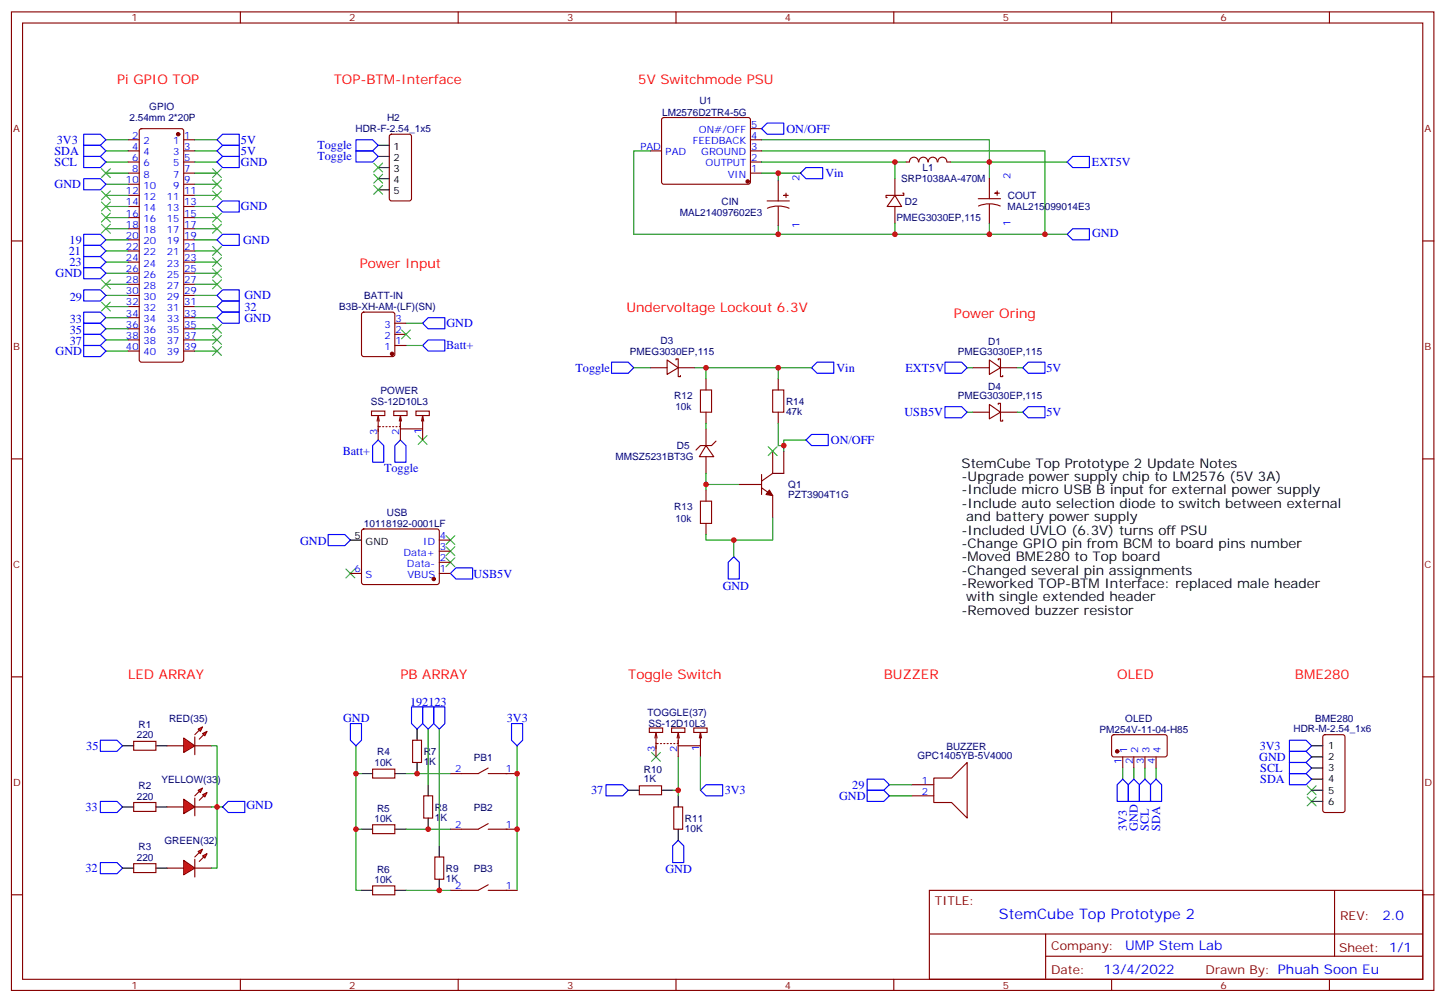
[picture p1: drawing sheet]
<svg xmlns="http://www.w3.org/2000/svg" width="459mm" height="318mm" viewBox="0 0 459 318" stroke-linecap="round" stroke-linejoin="round" font-family="sans-serif">
<g fill="none" stroke="#870000" stroke-width=".35">
<path d="M3.6 3.8h451.6v310.4h-451.6zM7.2 7.3h444.5v303.4h-444.5zM76.3 3.8v3.5M145.5 3.8v3.5M214.6 3.8v3.5M283.7 3.8v3.5M352.9 3.8v3.5M422 3.8v3.5M40.7 44.3h3.5M40.7 47.9h3.5M40.7 51.4h3.5M40.7 54.9h3.5"/>
<path d="M40.7 58.5h3.5M44.4 41l.5-.2h12.7l.5 .2 .2 .5v72.7l-.2 .5-.5 .2h-12.7l-.5-.2-.2-.5v-72.7zM58.3 44.3h3.5M58.3 47.9h3.5M58.3 51.4h3.5M58.3 54.9h3.5M58.3 58.5h3.5M3.6 76.4h3.6M40.7 62h3.5M40.7 65.5h3.5M40.7 69h3.5M40.7 72.6h3.5"/>
<path d="M40.7 76.1h3.5M40.7 79.6h3.5M58.3 62h3.5M58.3 65.5h3.5M58.3 69h3.5M58.3 72.6h3.5M58.3 76.1h3.5M58.3 79.6h3.5M451.7 76.4h3.5M40.7 97.3h3.5M40.7 93.7h3.5M40.7 90.2h3.5"/>
<path d="M40.7 86.7h3.5M40.7 83.1h3.5M58.3 97.3h3.5M58.3 93.7h3.5M58.3 90.2h3.5M58.3 86.7h3.5M58.3 83.1h3.5M40.7 111.4h3.5M40.7 107.8h3.5M40.7 104.3h3.5M40.7 100.8h3.5M58.3 111.4h3.5"/>
<path d="M58.3 107.8h3.5M58.3 104.3h3.5M58.3 100.8h3.5M3.6 145.6h3.6M451.7 145.6h3.5M3.6 214.7h3.6M451.7 214.7h3.5M213.9 256h2.8v7.1h-2.8zM3.6 283.9h3.6M295 282.5h156.7v28.2h-156.7zM295.1 296.3h156.4M331.9 296.3v14.1"/>
<path d="M423.7 282.5v20.9M451.7 283.9h3.5M76.3 310.7v3.5M145.5 310.7v3.5M214.6 310.7v3.5M283.7 310.7v3.5M331.9 303.4h119.6M352.9 310.7v3.5M422 310.7v3.5"/>
</g>
<path d="M67.5 71.2l2.8 2.8M67.5 67.6l2.8 2.8M67.5 60.6l2.8 2.8M67.5 78.2l2.8 2.8M70.3 71.2l-2.8 2.8M70.3 67.6l-2.8 2.8M70.3 60.6l-2.8 2.8M70.3 78.2l-2.8 2.8M67.5 81.7l2.8 2.9M70.3 81.7l-2.8 2.9M206.8 238.7l2.9 2.8M209.7 238.7l-2.9 2.8" fill="none" stroke="#3c3" stroke-width=".35"/>
<path d="M26.6 99h5.3l1.7 1.8-1.7 1.8h-5.3zM26.6 102.6h5.3l1.7 1.7-1.7 1.8h-5.3zM26.6 106.1h5.3l1.7 1.7-1.7 1.8h-5.3zM134.2 109.6l1.7-1.8h5.3v3.6h-5.3zM70.7 256l1.7-1.8h5.3v3.6h-5.3zM192.4 249h5.3l1.7 1.7-1.7 1.8h-5.3zM222.4 250.7l1.7-1.7h5.3v3.5h-5.3zM213.5 268.4l1.8-1.8 1.8 1.8v5.2h-3.6z" fill="none" stroke="#00f" stroke-width=".35"/>
<path d="M215.3 252.5v3.5M215.3 263.1v3.5" fill="none" stroke="#000" stroke-width=".35"/>
<circle cx="56.6" cy="42.6" r=".53" fill="#870000" stroke="#870000" stroke-width=".35"/>
<g fill="#f00" stroke="#870000" stroke-width=".35">
<path d="M58.3 234.1l3.5 2.5-3.5 2.1z"/>
<path d="M61.8 233.8v5.6z"/>
</g>
<g fill="#870000" stroke="#870000" stroke-width=".35">
<path d="M61.8 233.1l1.5-1.4z"/>
<path d="M63.3 234.5l1.4-1.4z"/>
</g>
<g fill="#f00" stroke="#870000" stroke-width=".35">
<path d="M62.9 231.3l1.4-.7-.7 1.4z"/>
<path d="M64.3 232.7l1.4-.7-.7 1.4z"/>
</g>
<path d="M53 236.6h5.3M61.8 236.6h5.3" fill="none" stroke="#870000" stroke-width=".35"/>
<g fill="#f00" stroke="#870000" stroke-width=".35">
<path d="M58.3 253.5l3.5 2.5-3.5 2.1z"/>
<path d="M61.8 253.2v5.6z"/>
</g>
<g fill="#870000" stroke="#870000" stroke-width=".35">
<path d="M61.8 252.5l1.5-1.4z"/>
<path d="M64.7 252.5l-1.4 1.4z"/>
</g>
<g fill="#f00" stroke="#870000" stroke-width=".35">
<path d="M62.9 250.7l1.4-.7-.7 1.4z"/>
<path d="M64.3 252.1l1.4-.7-.7 1.4z"/>
</g>
<path d="M53 256h5.3M61.8 256h5.3" fill="none" stroke="#870000" stroke-width=".35"/>
<g fill="#f00" stroke="#870000" stroke-width=".35">
<path d="M58.3 272.9l3.5 2.5-3.5 2.1z"/>
<path d="M61.8 272.6v5.6z"/>
</g>
<g fill="#870000" stroke="#870000" stroke-width=".35">
<path d="M61.8 271.9l1.5-1.4z"/>
<path d="M63.3 273.3l1.4-1.4z"/>
</g>
<g fill="#f00" stroke="#870000" stroke-width=".35">
<path d="M62.9 270.1l1.4-.7-.7 1.4z"/>
<path d="M64.3 271.5l1.4-.7-.7 1.4z"/>
</g>
<g fill="none" stroke="#870000" stroke-width=".35">
<path d="M210.2 37.5l.5-.2h26.8l.5 .2 .2 .5v20l-.7 .5-27.1-.1-.4-.7v-19.7zM123.8 42.8l.5-.2h5.6l.7 .4v20l-.4 .7h-5.9l-.7-.4v-20zM206.5 47.9h3.5M238.2 54.9h3.6M238.2 51.4h3.6M238.2 47.9h3.6M238.2 44.3h3.6M238.2 40.8h3.6M247.1 57.4v6.3M284.1 56.7v5.3M287.6 51.4h1.1M288.7 51.4a1.41 1.41 0 0 1 1.4-1.5 1.41 1.41 0 0 1 1.4 1.5"/>
<path d="M291.7 51.4a1.41 1.41 0 0 1 1.4-1.5 1.41 1.41 0 0 1 1.4 1.5M294.7 51.4a1.41 1.41 0 0 1 1.4-1.5 1.41 1.41 0 0 1 1.4 1.5M297.7 51.4a1.41 1.41 0 0 1 1.5-1.5 1.41 1.41 0 0 1 1.4 1.5M300.7 51.4h1M314.1 56.7v6.3M243.5 63.7h7.1M243.6 66.1a8.7 8.7 0 0 1 6.9 0M247.1 65.5v6M249.5 62h-.7h.7v.7M249.5 61.3v.7h.7M284.1 62l2.1 3.5h-4.6zM284.1 65.5v5.3"/>
<path d="M286.6 61.3h.3v.7h-5.6v.7h.3M310.6 63h7M310.6 65.4a8.7 8.7 0 0 1 6.9 0M314.1 64.8v6M316.5 60.6v.7h.8M316.5 61.3h-.7h.7v.7M115 99.2l.5-.2h9.1l.5 .2 .2 .5v12.7l-.2 .5-.5 .2h-9.1l-.5-.2-.2-.5v-12.7zM125.3 109.6h3.6M125.3 106.1h3.6M125.3 102.6h3.6M206.5 116.7h5.3M211.8 114.2l3.5 2.5-3.5 2.1z"/>
<path d="M214.6 114.2v-.4h.7v5.7h.7v-.4M215.3 116.7h5.3M308.8 116.7h5.3M314.1 114.2l3.5 2.5-3.5 2.1zM316.9 114.2v-.4h.7v5.7h.7v-.4M317.6 116.7h5.3M117.9 130.4h4.3v1.4h-4.3zM119.7 133.6l.4-1.8 .3 1.8M120.1 132.5v2.9h.7M120.1 135.2v4.4M121.5 135.4h.3M122.5 135.4h.4"/>
<path d="M123.6 135.4h.3M124.6 135.4h.4M125 130.4h4.2v1.4h-4.2zM125.7 135.4h.3M126.8 133.6l.3-1.8 .4 1.8M127.1 132.5v2.9h-.3M127.1 134.3v5.3M132 130.4h4.3v1.4h-4.3zM134.2 131.8v4.3h-7.1M134.2 136.1v3.5M134.2 131.8l-.4 1.8M134.2 131.8l.3 1.8"/>
<path d="M224.1 120.2v3.5M224.1 130.8v3.5M224.1 136.1v5.3M227.3 139.9l-1.4 1.5h-3.5l-1.5 1.4M247.1 120.2v3.5M247.1 130.8v3.5M308.8 130.8h5.3M314.1 128.3l3.5 2.5-3.5 2.1zM316.9 128.3v-.3h.7v5.6h.7v-.4M317.6 130.8h5.3M224.1 141.4l2.5 3.5h-4.6zM224.1 144.9v5.3"/>
<path d="M224.1 155.5v3.5M234.7 153.7h7.1M241.8 154.8l3.5 2.4v7.1M241.8 150.5v6.4M245.3 143.1v7.1l-3.5 2.4M248.8 143.1v7.1M115 168l.5-.2h23.2l.5 .2 .3 .5-.1 16.5-.7 .5-23.5-.1-.4-.7v-16.2zM139.5 171.3h3.5M139.5 174.9h3.5M139.5 178.4h3.5M224.1 166.1v3.5M111.2 181.9h3.6"/>
<path d="M139.5 181.9h3.5M42.4 235.2h7.1v2.8h-7.1zM131 234.8h2.8v7.1h-2.8zM206.1 231h4.3v1.4h-4.3zM207.9 234.1l.3-1.7 .4 1.7M208.2 233.1v2.8h.8M208.2 235.7v4.4M209.7 235.9h.3M210.7 235.9h.4M211.8 235.9h.3M212.8 235.9h.4M213.2 231h4.2v1.4h-4.2z"/>
<path d="M213.9 235.9h.3M214.9 234.1l.4-1.7 .4 1.7M215.3 233.1v2.8h-.4M215.3 234.8v5.3M220.2 231h4.3v1.4h-4.3zM222.4 232.4v4.2h-7.1M222.4 236.6v3.5M222.4 232.4l-.4 1.7M222.4 232.4l.3 1.7M353.1 233.3l.5-.2h16.5l.4 .7v5.9l-.7 .4h-16.5l-.4-.7v-5.6zM420.1 233.3l.5-.2h5.7l.6 .4 .1 23.6-.5 .6-5.9 .1-.6-.5-.1-23.5zM42.4 254.6h7.1v2.8h-7.1z"/>
<path d="M118.3 244h7v2.8h-7zM134.5 252.5h2.8v7h-2.8zM155 243.7l-3.2 1.7h-8.8M155 245.4h9.1M203 249.3h7v2.8h-7zM289.4 249h7M289.4 252.5h7M296.4 246.8h5.7l4.9-4.9v17.6l-4.9-4.9h-5.7zM356.4 240.1v3.6M359.9 240.1v3.6M363.5 240.1v3.6M367 240.1v3.6"/>
<path d="M42.4 274h7.1v2.8h-7.1zM53 275.4h5.3M61.8 275.4h5.3M118.3 261.7h7v2.8h-7zM138 271.9h2.9v7h-2.9zM155 261.3l-3.2 1.8h-8.8M155 263.1h9.1M118.3 281.1h7v2.8h-7zM155 280.7l-3.2 1.8h-8.8M155 282.5h9.1"/>
</g>
<g fill="#870000" stroke="#870000" stroke-width=".35">
<path d="M244.2 155.5l1.1 1.7-2.1-.3z"/>
<circle cx="354.6" cy="238.4" r=".53"/>
<circle cx="124.5" cy="112.3" r=".53"/>
<circle cx="137.7" cy="183.7" r=".53"/>
<circle cx="237.3" cy="57.6" r=".53"/>
</g>
<g fill="none" stroke="#3c3" stroke-width=".35">
<path d="M32.2 53.5l2.8 2.8M35 53.5l-2.8 2.8M67.5 57l2.8 2.9M67.5 53.5l2.8 2.8M70.3 57l-2.8 2.9M70.3 53.5l-2.8 2.8M118.6 51.8l2.9 2.8M118.6 55.3l2.9 2.8M118.6 58.8l2.9 2.8M121.5 51.8l-2.9 2.8M121.5 55.3l-2.9 2.8M121.5 58.8l-2.9 2.8"/>
<path d="M32.2 71.2l2.8 2.8M32.2 67.6l2.8 2.8M32.2 64.1l2.8 2.8M32.2 60.6l2.8 2.8M35 71.2l-2.8 2.8M35 67.6l-2.8 2.8M35 64.1l-2.8 2.8M35 60.6l-2.8 2.8M32.2 95.8l2.8 2.9M32.2 88.8l2.8 2.8M35 88.8l-2.8 2.8M35 95.8l-2.8 2.9"/>
<path d="M67.5 88.8l2.8 2.8M67.5 85.3l2.8 2.8M70.3 88.8l-2.8 2.8M70.3 85.3l-2.8 2.8M67.5 102.9l2.8 2.8M67.5 106.4l2.8 2.9M67.5 110l2.8 2.8M70.3 102.9l-2.8 2.8M70.3 106.4l-2.8 2.9M70.3 110l-2.8 2.8M127.5 104.7l2.8 2.8M130.3 104.7l-2.8 2.8"/>
<path d="M132.8 138.2l2.8 2.8M135.6 138.2l-2.8 2.8M243.9 141.7l2.8 2.8M246.7 141.7l-2.8 2.8M141.6 177l2.8 2.8M141.6 173.5l2.8 2.8M141.6 169.9l2.8 2.9M144.4 177l-2.8 2.8M144.4 173.5l-2.8 2.8M144.4 169.9l-2.8 2.9M109.8 180.5l2.8 2.8M112.6 180.5l-2.8 2.8"/>
<path d="M415 252.8l2.8 2.9M415 249.3l2.8 2.8M417.8 252.8l-2.8 2.9M417.8 249.3l-2.8 2.8"/>
</g>
<g fill="none" stroke="#008700" stroke-width=".35">
<path d="M33.6 44.3h7.1M33.6 47.9h7.1M33.6 51.4h7.1M33.6 54.9h7.1M33.6 58.5h7.1M61.8 44.3h7.1M61.8 47.9h7.1M61.8 51.4h7.1M61.8 54.9h7.1M61.8 58.5h7.1M206.5 47.9h-5.3v26.4h130.5v-26.4h-89.9M241.8 44.3h72.3v7.1h24.7"/>
<path d="M241.8 51.4h45.8M241.8 54.9h12.3M247.1 54.9v2.5M284.1 51.4v5.3M301.7 51.4h12.4v5.3M33.6 62h7.1M33.6 65.5h7.1M33.6 69h7.1M33.6 72.6h7.1M33.6 76.1h7.1M33.6 79.6h7.1M61.8 62h7.1"/>
<path d="M61.8 65.5h7.1M61.8 69h7.1M61.8 72.6h7.1M61.8 76.1h7.1M61.8 79.6h7.1M247.1 71.5v2.8M284.1 70.8v3.5M314.1 70.8v3.5M331.7 74.3h7.1M33.6 83.1h7.1M33.6 86.7h7.1M33.6 90.2h7.1"/>
<path d="M33.6 93.7h7.1M33.6 97.3h7.1M61.8 83.1h7.1M61.8 86.7h7.1M61.8 90.2h7.1M61.8 93.7h7.1M61.8 97.3h7.1M33.6 100.8h7.1M33.6 104.3h7.1M33.6 107.8h7.1M33.6 111.4h7.1M61.8 100.8h7.1"/>
<path d="M61.8 104.3h7.1M61.8 107.8h7.1M61.8 111.4h7.1M128.9 109.6h5.3M128.9 102.6h5.3M201.2 116.7h5.3M220.6 116.7h3.5v3.5M224.1 116.7h23v3.5M247.1 116.7h10.5M307 116.7h1.8M322.9 116.7h1.8M224.1 134.3v1.8"/>
<path d="M247.1 134.3v7.1h1.7M255.9 139.6h-7.1v3.5M307 130.8h1.8M322.9 130.8h1.8M224.1 150.2v5.3M224.1 153.7h10.6M232.9 171.3v5.3M245.3 164.3v7h-21.2v-1.7M67.1 236.6h1.8v38.8h-1.8M113 236.6v45.9h1.8M135.9 231.3v17.7M139.5 231.3v37.1"/>
<path d="M164.1 236.6v45.9M67.1 256h3.6M113 245.4h1.8M128.9 245.4h14.1M213.5 250.7h1.8M215.3 240.1v12.4M222.4 240.1v10.6M282.3 252.5h7.1M282.3 249h7.1M356.4 243.7v3.5M359.9 243.7v3.5M363.5 243.7v3.5"/>
<path d="M367 243.7v3.5M113 263.1h1.8M128.9 263.1h14.1M128.9 282.5h14.1"/>
</g>
<g fill="none" stroke="#00f" stroke-width=".35">
<path d="M26.6 49.6h5.3l1.7 1.8-1.7 1.8h-5.3zM26.6 46.1h5.3l1.7 1.8-1.7 1.7h-5.3zM26.6 42.6h5.3l1.7 1.7-1.7 1.8h-5.3zM26.6 56.7h5.3l1.7 1.8-1.7 1.7h-5.3zM70.7 42.6h5.3v3.5h-5.3l-1.8-1.8zM70.7 46.1h5.3v3.5h-5.3l-1.8-1.7zM70.7 49.6h5.3v3.6h-5.3l-1.8-1.8zM113 44.3h5.3l1.8 1.8-1.8 1.8h-5.3zM113 47.9h5.3l1.8 1.7-1.8 1.8h-5.3zM241.8 40.8l1.7-1.7h5.3v3.5h-5.3zM255.9 53.2h5.3v3.5h-5.3l-1.8-1.8zM340.5 49.6h5.3v3.6h-5.3l-1.7-1.8z"/>
<path d="M26.6 77.9h5.3l1.7 1.7-1.7 1.8h-5.3zM26.6 74.3h5.3l1.7 1.8-1.7 1.8h-5.3zM68.9 65.5l1.8-1.8h5.3v3.6h-5.3zM68.9 76.1l1.8-1.8h5.3v3.6h-5.3zM340.5 72.6h5.3v3.5h-5.3l-1.7-1.8zM26.6 81.4h5.3l1.7 1.7-1.7 1.8h-5.3zM26.6 92h5.3l1.7 1.7-1.7 1.8h-5.3zM26.6 84.9h5.3l1.7 1.8-1.7 1.7h-5.3zM68.9 97.3l1.8-1.8h5.3v3.5h-5.3zM68.9 93.7l1.8-1.7h5.3v3.5h-5.3zM70.7 99h5.3v3.6h-5.3l-1.8-1.8zM26.6 109.6h5.3l1.7 1.8-1.7 1.7h-5.3z"/>
<path d="M134.2 102.6l1.7-1.8h5.3v3.5h-5.3zM194.1 114.9h5.3l1.8 1.8-1.8 1.7h-5.3zM257.6 116.7l1.8-1.8h5.3v3.5h-5.3zM300 114.9h5.3l1.7 1.8-1.7 1.7h-5.3zM324.7 116.7l1.7-1.8h5.3v3.5h-5.3zM120.1 139.6l1.7 1.8v5.2h-3.5v-5.2zM127.1 139.6l1.8 1.8v5.2h-3.6v-5.2zM255.9 139.6l1.7-1.8h5.3v3.6h-5.3zM300 129h5.3l1.7 1.8-1.7 1.7h-5.3zM324.7 130.8l1.7-1.8h5.3v3.5h-5.3zM104.2 169.6h5.3l1.7 1.7-1.7 1.8h-5.3zM232.9 176.6l1.8 1.8v5.3h-3.5v-5.3z"/>
<path d="M143 181.9l1.7-1.7h5.3v3.5h-5.3zM31.9 234.8h5.2l1.8 1.8-1.8 1.8h-5.2zM111.2 229.6h3.6v5.2l-1.8 1.8-1.8-1.8zM130.6 224.3h3.6v5.3l-1.8 1.7-1.8-1.7zM134.2 224.3h3.5v5.3l-1.8 1.7-1.7-1.7zM137.7 224.3h3.5v5.3l-1.7 1.7-1.8-1.7zM162.4 229.6h3.5v5.2l-1.8 1.8-1.7-1.8zM409.3 238.4h5.3l1.8 1.7-1.8 1.8h-5.3zM409.3 234.8h5.3l1.8 1.8-1.8 1.8h-5.3zM31.9 254.2h5.2l1.8 1.8-1.8 1.8h-5.2zM275.3 247.2h5.3l1.7 1.8-1.7 1.7h-5.3zM275.3 250.7h5.3l1.7 1.8-1.7 1.7h-5.3z"/>
<path d="M356.4 247.2l1.8 1.8v5.2h-3.6v-5.2zM358.2 249l1.7-1.8 1.8 1.8v5.2h-3.5zM363.5 247.2l1.7 1.8v5.2h-3.5v-5.2zM367 247.2l1.8 1.8v5.2h-3.6v-5.2zM409.3 245.4h5.3l1.8 1.8-1.8 1.8h-5.3zM409.3 241.9h5.3l1.8 1.8-1.8 1.7h-5.3zM31.9 273.6h5.2l1.8 1.8-1.8 1.8h-5.2z"/>
</g>
<g fill="none" stroke="#000" stroke-width=".35">
<path d="M120.1 46.1h3.5M120.1 49.6h3.5M120.1 53.2h3.5M120.1 56.7h3.5M120.1 60.2h3.5M111.2 171.3h3.6M38.9 236.6h3.5M49.5 236.6h3.5M132.4 231.3v3.5M416.4 236.6h3.5M38.9 256h3.5M49.5 256h3.5"/>
<path d="M114.8 245.4h3.5M125.3 245.4h3.6M132.4 241.9v3.5M135.9 249v3.5M135.9 259.5v3.6M199.4 250.7h3.6M210 250.7h3.5M416.4 250.7h3.5M416.4 240.1h3.5M416.4 243.7h3.5M416.4 247.2h3.5M416.4 254.2h3.5"/>
<path d="M38.9 275.4h3.5M49.5 275.4h3.5M114.8 263.1h3.5M125.3 263.1h3.6M139.5 268.4v3.5M139.5 278.9v3.6M114.8 282.5h3.5M125.3 282.5h3.6"/>
</g>
<path d="M222.4 123.7h3.5v7.1h-3.5zM245.3 123.7h3.5v7.1h-3.5zM222.4 159h3.5v7.1h-3.5z" fill="none" stroke="#a10000" stroke-width=".35"/>
<path d="M245.3 150.2h3.5" fill="none" stroke="#600" stroke-width=".35"/>
<g fill="#c00">
<circle cx="68.9" cy="256" r=".88"/>
<circle cx="164.1" cy="245.4" r=".88"/>
<circle cx="164.1" cy="263.1" r=".88"/>
<circle cx="113" cy="263.1" r=".88"/>
<circle cx="113" cy="245.4" r=".88"/>
<circle cx="132.4" cy="245.4" r=".88"/>
<circle cx="135.9" cy="263.1" r=".88"/>
<circle cx="139.5" cy="282.5" r=".88"/>
<circle cx="215.3" cy="250.7" r=".88"/>
<circle cx="314.1" cy="51.4" r=".88"/>
<circle cx="284.1" cy="51.4" r=".88"/>
<circle cx="247.1" cy="74.3" r=".88"/>
<circle cx="314.1" cy="74.3" r=".88"/>
<circle cx="284.1" cy="74.3" r=".88"/>
<circle cx="224.1" cy="153.7" r=".88"/>
<circle cx="247.1" cy="54.9" r=".88"/>
<circle cx="331.7" cy="74.3" r=".88"/>
<circle cx="232.9" cy="171.3" r=".88"/>
<circle cx="224.1" cy="116.7" r=".88"/>
<circle cx="247.1" cy="116.7" r=".88"/>
<circle cx="248.8" cy="141.4" r=".88"/>
</g>
<text font-size="4.6" fill="#00f" x="317.1" y="291.5">StemCube Top Prototype 2</text>
<g font-size="4.2" fill="#f00">
<text x="37.1" y="26.7">Pi GPIO TOP</text>
<text x="105.9" y="26.7">TOP-BTM-Interface</text>
<text x="202.6" y="26.7">5V Switchmode PSU</text>
<text x="114.2" y="84.9">Power Input</text>
<text x="198.8" y="99">Undervoltage Lockout 6.3V</text>
<text x="302.8" y="100.8">Power Oring</text>
<text x="40.7" y="215.4">LED ARRAY</text>
<text x="127.1" y="215.4">PB ARRAY</text>
<text x="199.4" y="215.4">Toggle Switch</text>
<text x="280.6" y="215.4">BUZZER</text>
<text x="354.6" y="215.4">OLED</text>
<text x="411.1" y="215.4">BME280</text>
</g>
<g font-size="4.2">
<text x="305.3" y="148.4">StemCube Top Prototype 2 Update Notes</text>
<text x="305.3" y="152.6">-Upgrade power supply chip to LM2576 (5V 3A)</text>
<text x="305.3" y="156.9">-Include micro USB B input for external power supply</text>
<text x="305.3" y="161.1">-Include auto selection diode to switch between external</text>
<text x="306.7" y="165.3">and battery power supply</text>
<text x="305.3" y="169.6">-Included UVLO (6.3V) turns off PSU</text>
<text x="305.3" y="173.8">-Change GPIO pin from BCM to board pins number</text>
<text x="305.3" y="178">-Moved BME280 to Top board</text>
<text x="305.3" y="182.3">-Changed several pin assignments</text>
<text x="305.3" y="186.5">-Reworked TOP-BTM Interface: replaced male header</text>
<text x="306.7" y="190.7">with single extended header</text>
<text x="305.3" y="195">-Removed buzzer resistor</text>
</g>
<g font-size="4.2" fill="#00f">
<text x="438.8" y="291.7">2.0</text>
<text x="357.2" y="301.3">UMP Stem Lab</text>
<text x="350.3" y="309.1">13/4/2022</text>
</g>
<g font-size="3.9" fill="#00f">
<text x="18" y="45.6">3V3</text>
<text x="76.5" y="45.6">5V</text>
<text x="100.7" y="47.4">Toggle</text>
<text x="249.7" y="42.1">ON/OFF</text>
<text x="17.3" y="49.1">SDA</text>
<text x="17.3" y="52.7">SCL</text>
<text x="76.5" y="52.7">GND</text>
<text x="76.5" y="49.1">5V</text>
<text x="100.7" y="50.9">Toggle</text>
<text x="346.6" y="52.7">EXT5V</text>
<text x="17.3" y="59.7">GND</text>
<text x="262" y="56.2">Vin</text>
<text x="76.5" y="66.8">GND</text>
<text x="22.1" y="77.4">19</text>
<text x="77.2" y="77.4">GND</text>
<text x="346.7" y="75.3">GND</text>
<text x="21.9" y="80.9">21</text>
<text x="17.7" y="87.9">GND</text>
<text x="22" y="84.4">23</text>
<text x="22.2" y="95.5">29</text>
<text x="77.6" y="95">GND</text>
<text x="77.6" y="98.5">32</text>
<text x="22.2" y="102.6">33</text>
<text x="22.2" y="106.1">35</text>
<text x="77.6" y="102.1">GND</text>
<text x="141.7" y="103.8">GND</text>
<text x="17.7" y="112.6">GND</text>
<text x="22.2" y="109.6">37</text>
<text x="141.6" y="110.9">Batt+</text>
<text x="182.7" y="117.9">Toggle</text>
<text x="265.5" y="118">Vin</text>
<text x="287.5" y="117.9">EXT5V</text>
<text x="332.2" y="117.9">5V</text>
<text x="287.1" y="132">USB5V</text>
<text x="332.2" y="132">5V</text>
<text x="263.8" y="140.9">ON/OFF</text>
<text x="108.8" y="144.4">Batt+</text>
<text x="121.9" y="149.7">Toggle</text>
<text x="95.2" y="173.1">GND</text>
<text x="150.3" y="183.2">USB5V</text>
<text x="229.4" y="187.2">GND</text>
<text x="130.2" y="224.1">192123</text>
<text x="108.9" y="229">GND</text>
<text x="160.9" y="229">3V3</text>
<text x="27.4" y="237.9">35</text>
<text x="399.9" y="237.9">3V3</text>
<text x="399.7" y="241.4">GND</text>
<text x="400.1" y="244.9">SCL</text>
<text x="187.7" y="252">37</text>
<text x="230.1" y="252">3V3</text>
<text x="270.6" y="250.2">29</text>
<text x="400.1" y="248.5">SDA</text>
<text x="27.2" y="257.3">33</text>
<text x="78.3" y="256.8">GND</text>
<text x="266.4" y="253.8">GND</text>
<text x="357.7" y="263.7" transform="rotate(-90 357.7 263.7)">3V3</text>
<text x="361.2" y="263.6" transform="rotate(-90 361.2 263.6)">GND</text>
<text x="364.7" y="263.7" transform="rotate(-90 364.7 263.7)">SCL</text>
<text x="368.3" y="263.7" transform="rotate(-90 368.3 263.7)">SDA</text>
<text x="27.2" y="276.7">32</text>
<text x="211.2" y="277">GND</text>
</g>
<g font-size="3.9" fill="#800">
<text x="296.8" y="287.1">TITLE:</text>
<text x="425.4" y="291.7">REV:</text>
<text x="333.7" y="301.3">Company:</text>
<text x="425.1" y="301.9">Sheet: 1/1</text>
<text x="333.7" y="308.9">Date:</text>
<text x="382.7" y="309">Drawn By: Phuah Soon Eu</text>
</g>
<g font-size="3.2" fill="#800">
<text x="41.7" y="6.8">1</text>
<text x="110.9" y="6.8">2</text>
<text x="180" y="6.8">3</text>
<text x="249.2" y="6.8">4</text>
<text x="318.3" y="6.8">5</text>
<text x="387.5" y="6.8">6</text>
<text x="4.2" y="41.9">A</text>
<text x="452.2" y="41.9">A</text>
<text x="4.2" y="111">B</text>
<text x="452.2" y="111">B</text>
<text x="4.2" y="180.2">C</text>
<text x="452.2" y="180.2">C</text>
<text x="4.2" y="249.3">D</text>
<text x="452.2" y="249.3">D</text>
<text x="41.7" y="313.7">1</text>
<text x="110.9" y="313.7">2</text>
<text x="180" y="313.7">3</text>
<text x="249.2" y="313.7">4</text>
<text x="318.3" y="313.7">5</text>
<text x="387.5" y="313.7">6</text>
</g>
<g font-size="3.2" fill="#000080">
<text x="47.4" y="34.9">GPIO</text>
<text x="222" y="33.1">U1</text>
<text x="41.1" y="38.4">2.54mm 2*20P</text>
<text x="112.9" y="41.9">HDR-F-2.54_1x5</text>
<text x="122.9" y="38.3">H2</text>
<text x="210.2" y="36.7">LM2576D2TR4-5G</text>
<text x="286.1" y="57.8">SRP1038AA-470M</text>
<text x="292.8" y="54.3">L1</text>
<text x="229.1" y="64.9">CIN</text>
<text x="287.3" y="64.9">D2</text>
<text x="320" y="63.2">COUT</text>
<text x="215.8" y="68.4">MAL214097602E3</text>
<text x="284.6" y="70.2">PMEG3030EP,115</text>
<text x="319.8" y="66.7">MAL215099014E3</text>
<text x="115.6" y="94.9">BATT-IN</text>
<text x="107.7" y="98.4">B3B-XH-AM-(LF)(SN)</text>
<text x="200" y="112.5">PMEG3030EP,115</text>
<text x="209.7" y="109">D3</text>
<text x="304" y="112.5">PMEG3030EP,115</text>
<text x="313.7" y="109.6">D1</text>
<text x="120.8" y="124.9">POWER</text>
<text x="313.7" y="123.7">D4</text>
<text x="117.7" y="128.4">SS-12D10L3</text>
<text x="214" y="126.7">R12</text>
<text x="214.4" y="130.2">10k</text>
<text x="249.5" y="131.6">47k</text>
<text x="249.5" y="128.4">R14</text>
<text x="304" y="126.7">PMEG3030EP,115</text>
<text x="214.9" y="142.5">D5</text>
<text x="195.4" y="146">MMSZ5231BT3G</text>
<text x="250.2" y="154.8">Q1</text>
<text x="214" y="161.9">R13</text>
<text x="250.2" y="158.1">PZT3904T1G</text>
<text x="115.5" y="167.2">10118192-0001LF</text>
<text x="122.8" y="163.6">USB</text>
<text x="214.4" y="165.5">10k</text>
<text x="205.5" y="227.2">TOGGLE(37)</text>
<text x="44" y="231">R1</text>
<text x="53.7" y="229">RED(35)</text>
<text x="205.9" y="230.7">SS-12D10L3</text>
<text x="349" y="232.4">PM254V-11-04-H85</text>
<text x="357.2" y="228.9">OLED</text>
<text x="410.6" y="232.4">HDR-M-2.54_1x6</text>
<text x="417.5" y="228.9">BME280</text>
<text x="43.4" y="234.3">220</text>
<text x="119.7" y="239.5">R4</text>
<text x="134.5" y="239.6">R7</text>
<text x="300.4" y="237.8">BUZZER</text>
<text x="118.9" y="243.1">10K</text>
<text x="134.5" y="242.7">1K</text>
<text x="150.5" y="241.3">PB1</text>
<text x="204.4" y="245.1">R10</text>
<text x="291.2" y="240.8">GPC1405YB-5V4000</text>
<text x="44" y="250.4">R2</text>
<text x="51.3" y="248.4">YELLOW(33)</text>
<text x="204.4" y="248.2">1K</text>
<text x="43.4" y="253.7">220</text>
<text x="119.7" y="257.5">R5</text>
<text x="138" y="257.2">R8</text>
<text x="150.5" y="257.2">PB2</text>
<text x="118.9" y="260.7">10K</text>
<text x="138" y="260.3">1K</text>
<text x="217.4" y="263.9">10K</text>
<text x="217.4" y="260.7">R11</text>
<text x="44" y="269.8">R3</text>
<text x="52.2" y="267.8">GREEN(32)</text>
<text x="43.4" y="273.1">220</text>
<text x="118.9" y="280.1">10K</text>
<text x="119.7" y="276.9">R6</text>
<text x="141.6" y="279.7">1K</text>
<text x="141.6" y="276.6">R9</text>
<text x="150.5" y="276.6">PB3</text>
</g>
<g font-size="3.2" fill="#00f">
<text x="238.4" y="40.5">5</text>
<text x="42" y="47.5">4</text>
<text x="42" y="44">2</text>
<text x="45.5" y="45.8">2</text>
<text x="55" y="45.8">1</text>
<text x="58.5" y="44">1</text>
<text x="58.5" y="47.5">3</text>
<text x="203.3" y="47.5">PAD</text>
<text x="219.9" y="45.8">FEEDBACK</text>
<text x="221.9" y="42.2">ON#/OFF</text>
<text x="238.4" y="47.5">3</text>
<text x="238.4" y="44">4</text>
<text x="42" y="51">6</text>
<text x="45.5" y="52.8">6</text>
<text x="45.5" y="49.3">4</text>
<text x="55" y="49.3">3</text>
<text x="55" y="52.8">5</text>
<text x="58.5" y="51">5</text>
<text x="211.3" y="49.3">PAD</text>
<text x="222.6" y="49.3">GROUND</text>
<text x="224" y="52.8">OUTPUT</text>
<text x="238.4" y="51">2</text>
<text x="40" y="58.1">10</text>
<text x="42" y="54.6">8</text>
<text x="45.5" y="59.9">10</text>
<text x="45.5" y="56.3">8</text>
<text x="55" y="56.3">7</text>
<text x="55" y="59.9">9</text>
<text x="58.5" y="54.6">7</text>
<text x="58.5" y="58.1">9</text>
<text x="231" y="56.3">VIN</text>
<text x="238.4" y="54.6">1</text>
<text x="253.8" y="57.4" transform="rotate(-90 253.8 57.4)">2</text>
<text x="320.8" y="56.7" transform="rotate(-90 320.8 56.7)">2</text>
<text x="40" y="65.2">14</text>
<text x="40" y="61.6">12</text>
<text x="45.5" y="63.4">12</text>
<text x="53" y="63.4">11</text>
<text x="58.5" y="61.6">11</text>
<text x="58.5" y="65.2">13</text>
<text x="40" y="68.7">16</text>
<text x="45.5" y="70.4">16</text>
<text x="45.5" y="66.9">14</text>
<text x="53" y="66.9">13</text>
<text x="53" y="70.4">15</text>
<text x="58.5" y="68.7">15</text>
<text x="320.8" y="71.8" transform="rotate(-90 320.8 71.8)">1</text>
<text x="40" y="75.7">20</text>
<text x="40" y="72.2">18</text>
<text x="45.5" y="77.5">20</text>
<text x="45.5" y="74">18</text>
<text x="53" y="74">17</text>
<text x="53" y="77.5">19</text>
<text x="58.5" y="72.2">17</text>
<text x="58.5" y="75.7">19</text>
<text x="253.8" y="72.5" transform="rotate(-90 253.8 72.5)">1</text>
<text x="40" y="82.8">24</text>
<text x="40" y="79.3">22</text>
<text x="45.5" y="81">22</text>
<text x="53" y="81">21</text>
<text x="58.5" y="79.3">21</text>
<text x="58.5" y="82.8">23</text>
<text x="40" y="89.9">28</text>
<text x="40" y="86.3">26</text>
<text x="45.5" y="88.1">26</text>
<text x="45.5" y="84.6">24</text>
<text x="53" y="84.6">23</text>
<text x="53" y="88.1">25</text>
<text x="58.5" y="86.3">25</text>
<text x="58.5" y="89.9">27</text>
<text x="40" y="93.4">30</text>
<text x="45.5" y="95.1">30</text>
<text x="45.5" y="91.6">28</text>
<text x="53" y="91.6">27</text>
<text x="53" y="95.1">29</text>
<text x="58.5" y="93.4">29</text>
<text x="40" y="100.4">34</text>
<text x="40" y="96.9">32</text>
<text x="45.5" y="98.7">32</text>
<text x="53" y="98.7">31</text>
<text x="58.5" y="96.9">31</text>
<text x="58.5" y="100.4">33</text>
<text x="40" y="107.5">38</text>
<text x="40" y="104">36</text>
<text x="45.5" y="105.7">36</text>
<text x="45.5" y="102.2">34</text>
<text x="53" y="102.2">33</text>
<text x="53" y="105.7">35</text>
<text x="58.5" y="104">35</text>
<text x="58.5" y="107.5">37</text>
<text x="122" y="107.5">2</text>
<text x="122" y="104">3</text>
<text x="125.5" y="105.7">2</text>
<text x="125.5" y="102.2">3</text>
<text x="40" y="111">40</text>
<text x="45.5" y="112.8">40</text>
<text x="45.5" y="109.3">38</text>
<text x="53" y="109.3">37</text>
<text x="53" y="112.8">39</text>
<text x="58.5" y="111">39</text>
<text x="122" y="111">1</text>
<text x="125.5" y="109.3">1</text>
<text x="133.8" y="137.7" transform="rotate(-90 133.8 137.7)">1</text>
<text x="119.7" y="138.1" transform="rotate(-90 119.7 138.1)">3</text>
<text x="126.8" y="138.1" transform="rotate(-90 126.8 138.1)">2</text>
<text x="134.4" y="172.8">ID</text>
<text x="139.6" y="171">4</text>
<text x="128" y="176.3">Data+</text>
<text x="129.2" y="179.8">Data-</text>
<text x="139.6" y="174.5">3</text>
<text x="139.6" y="178">2</text>
<text x="112.6" y="181.6">6</text>
<text x="116.1" y="183.3">S</text>
<text x="129.3" y="183.3">VBUS</text>
<text x="139.6" y="181.6">1</text>
<text x="207.9" y="238.6" transform="rotate(-90 207.9 238.6)">3</text>
<text x="214.9" y="238.6" transform="rotate(-90 214.9 238.6)">2</text>
<text x="222" y="238.3" transform="rotate(-90 222 238.3)">1</text>
<text x="357.8" y="238.8" transform="rotate(-90 357.8 238.8)">1</text>
<text x="361.4" y="238.8" transform="rotate(-90 361.4 238.8)">2</text>
<text x="364.9" y="238.8" transform="rotate(-90 364.9 238.8)">3</text>
<text x="368.4" y="238.8" transform="rotate(-90 368.4 238.8)">4</text>
<text x="144.5" y="245.1">2</text>
<text x="160.6" y="245.1">1</text>
<text x="356.1" y="242.3" transform="rotate(-90 356.1 242.3)">1</text>
<text x="359.6" y="242.3" transform="rotate(-90 359.6 242.3)">2</text>
<text x="363.1" y="242.3" transform="rotate(-90 363.1 242.3)">3</text>
<text x="366.6" y="242.3" transform="rotate(-90 366.6 242.3)">4</text>
<text x="292.7" y="248.6">1</text>
<text x="292.7" y="252.1">2</text>
<text x="144.5" y="262.7">2</text>
<text x="160.6" y="262.7">1</text>
<text x="144.5" y="282.1">2</text>
<text x="160.6" y="282.1">1</text>
</g>
<g font-size="3.2">
<text x="124.9" y="47.5">1</text>
<text x="124.9" y="51">2</text>
<text x="124.9" y="54.6">3</text>
<text x="124.9" y="58.1">4</text>
<text x="124.9" y="61.6">5</text>
<text x="112.6" y="171">5</text>
<text x="116.1" y="172.8">GND</text>
<text x="421.7" y="237.7">1</text>
<text x="421.7" y="241.2">2</text>
<text x="421.7" y="244.7">3</text>
<text x="421.7" y="248.2">4</text>
<text x="421.7" y="251.8">5</text>
<text x="421.7" y="255.3">6</text>
</g>
</svg>
